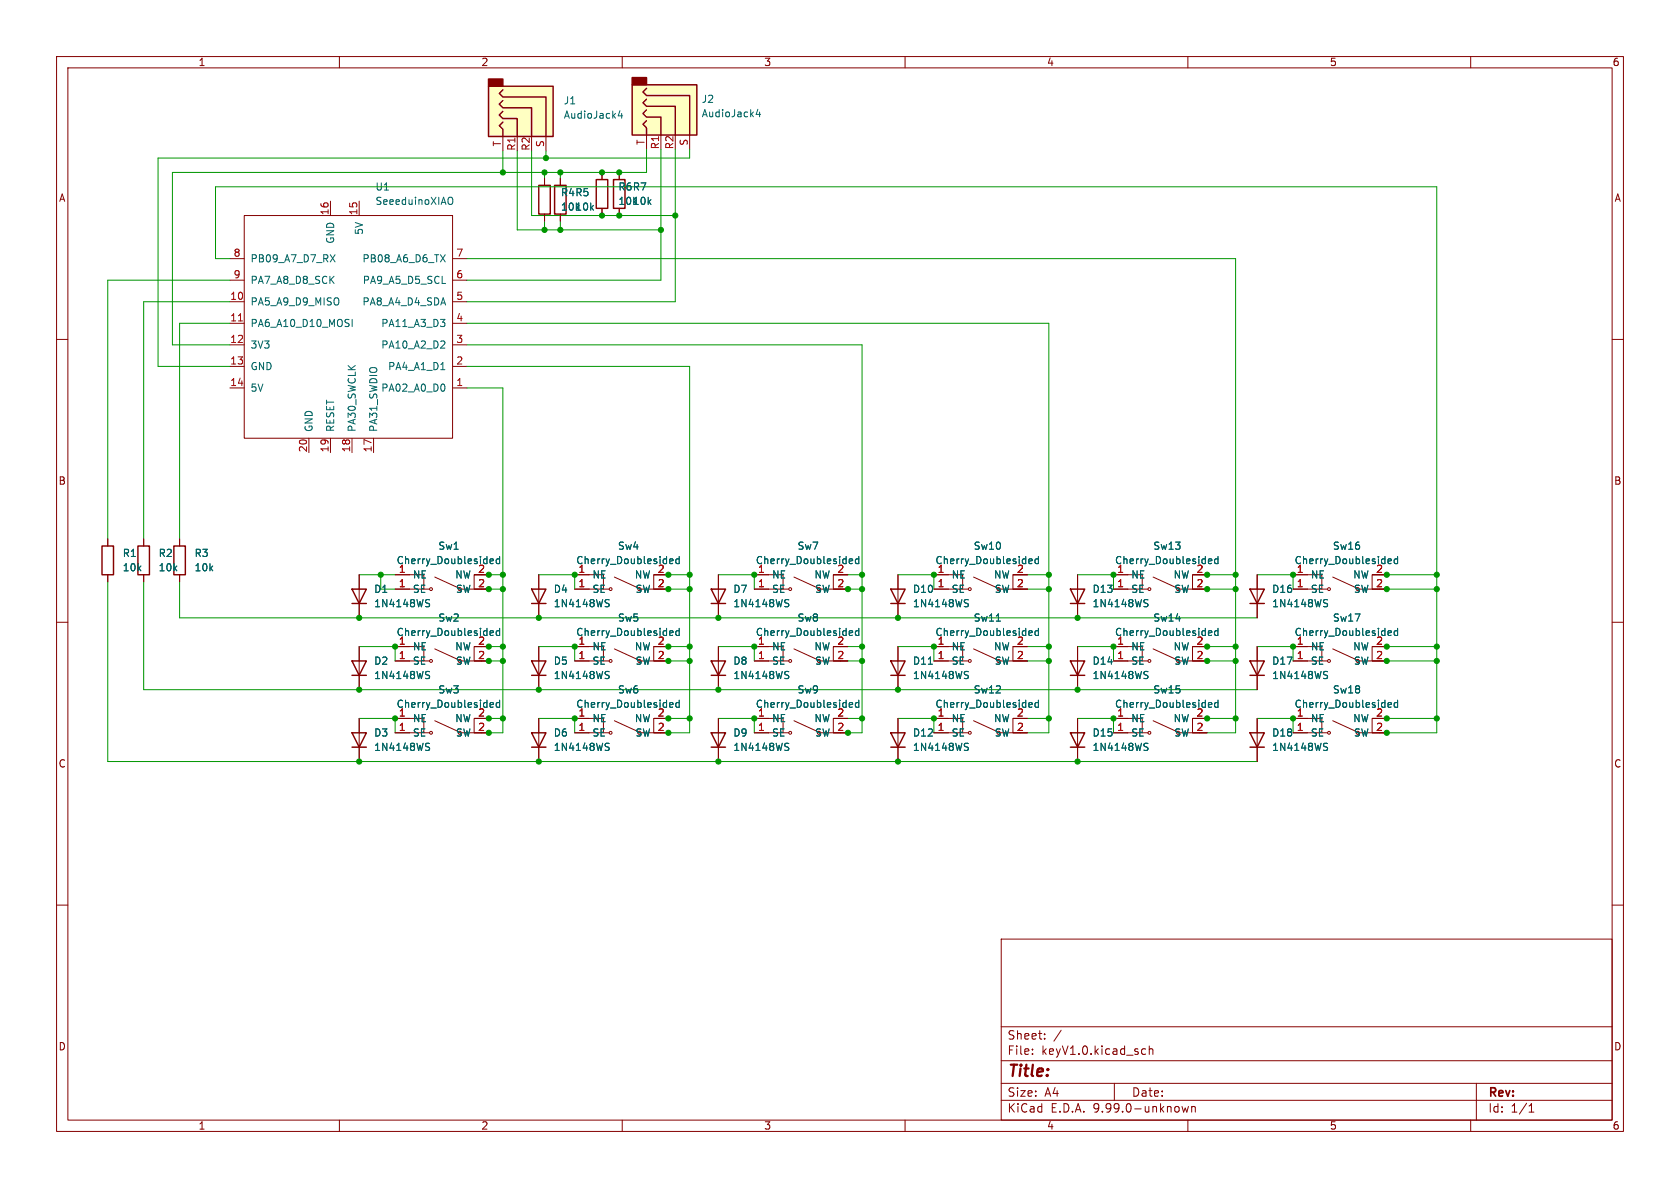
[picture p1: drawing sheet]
<svg xmlns="http://www.w3.org/2000/svg" width="297mm" height="210mm" viewBox="0 0 297 210" stroke-linecap="round" stroke-linejoin="round" font-family="sans-serif">
<g fill="none" stroke="#840000" stroke-width=".18">
<path d="M10 10h277v190h-277zM12 12h273v186h-273zM60 10v2M110 10v2M160 10v2M210 10v2M260 10v2M96.3 31.5v1.3M96.3 37.8v1.3M99.1 31.5v1.3M99.1 37.8v1.3M10 60h2"/>
<path d="M285 60h2M10 110h2M158.7 114.3v7.6M285 110h2M10 160h2M177 166h108v32h-108zM285 160h2M60 198v2M110 198v2M160 198v2M177 194.5h108M177 191.5h108"/>
<path d="M177 187.5h108M177 181.5h108M182.5 186.3v.1M182.5 185.5v.1M184.7 183.6v.1M184.7 182.8v.1M187.6 182.1l-1.3 2M197 191.5v3M202 186.3h.5M202 185.5h.5M203.2 185.5l.2-.1 .3 .1 .1 .9M203.2 184.9v1.5"/>
<path d="M209 195.6l.2 1 .3-.7 .3 .7 .3-1M210 198v2M210.7 195.6v1M210.7 195.7l.2-.1 .3 .1 .1 .9M260 198v2M261 191.5v6.5M270.3 196.6h.9M270.3 195.5l.4-.4v1.5"/>
</g>
<path d="M95.2 32.8h2.1v5h-2.1zM98 32.8h2.1v5h-2.1zM157.5 116.8h2.5l-1.3 2.6zM157.5 119.4h2.5" fill="none" stroke="#840000" stroke-width=".25"/>
<path d="M164.1 117.4h.7M170.7 119.3l.4 .1 .1 .3-.2 .3h-.3M170.7 118.7h.5" fill="none" stroke="#006464" stroke-width=".18"/>
<path d="M86.4 15.2h11.4v8.9h-11.4z" fill="#ffffc2"/>
<path d="M86.4 14h2.5v1.2h-2.5z" fill="#840000" stroke="#840000" stroke-width=".25"/>
<path d="M86.4 15.2h11.4v8.9h-11.4zM88.9 15.9l-.6 .6 .6 .6h7.6v7M88.9 19.7l-.6 .6 .6 .7h2.5v3.1M88.9 17.8l-.6 .6 .6 .7h5.1v5M88.9 21.6l-.6 .6 .6 .7v1.2" fill="none" stroke="#840000" stroke-width=".25"/>
<path d="M88.9 24.1v2.6M91.4 24.1v2.6M96.5 24.1v2.6" fill="none" stroke="#840000" stroke-width=".18"/>
<path d="M109.6 19.6l-.3 .9h.8M109.9 20.1v.8" fill="none" stroke="#006464" stroke-width=".18"/>
<path d="M111.8 15h11.4v8.9h-11.4z" fill="#ffffc2"/>
<path d="M111.8 13.7h2.5v1.3h-2.5z" fill="#840000" stroke="#840000" stroke-width=".25"/>
<g fill="none" stroke="#840000" stroke-width=".25">
<path d="M111.8 15h11.4v8.9h-11.4zM114.3 15.6l-.6 .7 .6 .6h7.6v7M114.3 19.4l-.6 .7 .6 .6h2.5v3.2M114.3 17.5l-.6 .7 .6 .6h5.1v5.1M105.4 31.8h2v5h-2zM108.5 31.8h2v5h-2zM114.3 21.3l-.6 .7 .6 .6v1.3M18 96.5h2.1v5.1h-2.1zM24.4 96.5h2v5.1h-2zM30.7 96.5h2.1v5.1h-2.1zM62.2 104.1h2.6l-1.3 2.6zM62.2 116.8h2.6l-1.3 2.6z"/>
<path d="M62.2 106.7h2.6M62.2 119.4h2.6M94 116.8h2.5l-1.3 2.6zM94 104.1h2.5l-1.3 2.6zM94 106.7h2.5M94 119.4h2.5M125.7 116.8h2.6l-1.3 2.6zM125.7 104.1h2.6l-1.3 2.6zM125.7 106.7h2.6M125.7 119.4h2.6M157.5 104.1h2.5l-1.3 2.6zM157.5 106.7h2.5"/>
<path d="M189.2 104.1h2.6l-1.3 2.6zM189.2 116.8h2.6l-1.3 2.6zM189.2 106.7h2.6M189.2 119.4h2.6M221 104.1h2.5l-1.3 2.6zM221 116.8h2.5l-1.3 2.6zM221 106.7h2.5M221 119.4h2.5M62.2 129.5h2.6l-1.3 2.6zM62.2 132.1h2.6M94 129.5h2.5l-1.3 2.6zM94 132.1h2.5"/>
<path d="M125.7 129.5h2.6l-1.3 2.6zM125.7 132.1h2.6M157.5 129.5h2.5l-1.3 2.6zM157.5 132.1h2.5M189.2 129.5h2.6l-1.3 2.6zM189.2 132.1h2.6M221 129.5h2.5l-1.3 2.6zM221 132.1h2.5"/>
</g>
<g fill="none" stroke="#840000" stroke-width=".18">
<path d="M43.2 38.1h36.8v39.4h-36.8zM58.4 35.6v2.5M63.5 35.6v2.5M96.3 31.5v1.3M96.3 37.8v1.3M99.1 31.5v1.3M99.1 37.8v1.3M106.4 30.5v1.3M106.4 36.8v1.3M109.5 30.5v1.3M109.5 36.8v1.3M114.3 23.9v2.5"/>
<path d="M116.8 23.9v2.5M121.9 23.9v2.5M40.6 57.2h2.6M40.6 53.3h2.6M40.6 49.5h2.6M40.6 45.7h2.6M80 57.2h2.5M80 53.3h2.5M80 49.5h2.5M80 45.7h2.5M40.6 68.6h2.6M40.6 64.8h2.6"/>
<path d="M40.6 61h2.6M54.6 77.5v2.5M58.4 77.5v2.5M62.2 77.5v2.5M66 77.5v2.5M80 68.6h2.5M80 64.8h2.5M80 61h2.5M19 95.3v1.2M25.4 95.3v1.2M31.7 95.3v1.2M19 101.6v1.3"/>
<path d="M25.4 101.6v1.3M31.7 101.6v1.3M63.5 101.6v7.6M63.5 114.3v7.6M69.8 101.6h5.1v2.5M69.8 114.3h5.1v2.5M69.8 116.8h2.6M69.8 104.1h2.6M73.7 116.8h2.2M73.7 104.1h2.2M76.9 102l4.2 1.9M76.9 114.7l4.2 1.9"/>
<path d="M81.6 116.8h4.8M81.6 104.1h4.8M83.9 114.3h2.5M83.9 101.6h2.5M85.1 101.6h-1.3v2.5M85.1 114.3h-1.3v2.5M95.2 101.6v7.6M95.2 114.3v7.6M101.6 101.6h5.1v2.5M101.6 114.3h5.1v2.5M101.6 116.8h2.5M101.6 104.1h2.5"/>
<path d="M105.4 116.8h2.3M105.4 104.1h2.3M108.6 102l4.2 1.9M108.6 114.7l4.2 1.9M113.3 116.8h4.9M113.3 104.1h4.9M115.6 114.3h2.6M115.6 101.6h2.6M116.8 101.6h-1.2v2.5M116.8 114.3h-1.2v2.5M127 101.6v7.6M127 114.3v7.6"/>
<path d="M133.3 114.3h5.1v2.5M133.3 101.6h5.1v2.5M133.3 116.8h2.6M133.3 104.1h2.6M137.2 116.8h2.2M137.2 104.1h2.2M140.4 114.7l4.2 1.9M140.4 102l4.2 1.9M145.1 116.8h4.8M145.1 104.1h4.8M147.4 114.3h2.5M147.4 101.6h2.5"/>
<path d="M148.6 114.3h-1.3v2.5M148.6 101.6h-1.3v2.5M158.7 101.6v7.6M158.7 114.3v2.5M158.7 119.4v2.5M165.1 114.3h5.1v2.5M165.1 101.6h5.1v2.5M165.1 116.8h2.5M165.1 104.1h2.5M168.9 116.8h2.3M168.9 104.1h2.3M172.1 114.7l4.2 1.9"/>
<path d="M172.1 102l4.2 1.9M176.8 116.8h4.9M176.8 104.1h4.9M179.1 114.3h2.6M179.1 101.6h2.6M180.3 114.3h-1.2v2.5M180.3 101.6h-1.2v2.5M190.5 101.6v7.6M190.5 114.3v7.6M196.8 101.6h5.1v2.5M196.8 114.3h5.1v2.5M196.8 116.8h2.6"/>
<path d="M196.8 104.1h2.6M200.7 116.8h2.2M200.7 104.1h2.2M203.9 102l4.2 1.9M203.9 114.7l4.2 1.9M208.6 116.8h4.8M208.6 104.1h4.8M210.9 114.3h2.5M210.9 101.6h2.5M212.1 101.6h-1.3v2.5M212.1 114.3h-1.3v2.5M222.2 101.6v7.6"/>
<path d="M222.2 114.3v7.6M228.6 101.6h5.1v2.5M228.6 114.3h5.1v2.5M228.6 116.8h2.5M228.6 104.1h2.5M232.4 116.8h2.3M232.4 104.1h2.3M235.6 102l4.2 1.9M235.6 114.7l4.2 1.9M240.3 116.8h4.9M240.3 104.1h4.9M242.6 114.3h2.6"/>
<path d="M242.6 101.6h2.6M243.8 101.6h-1.2v2.5M243.8 114.3h-1.2v2.5M63.5 127v7.6M69.8 127h5.1v2.5M69.8 129.5h2.6M73.7 129.5h2.2M76.9 127.4l4.2 1.9M81.6 129.5h4.8M83.9 127h2.5M85.1 127h-1.3v2.5M95.2 127v7.6"/>
<path d="M101.6 127h5.1v2.5M101.6 129.5h2.5M105.4 129.5h2.3M108.6 127.4l4.2 1.9M113.3 129.5h4.9M115.6 127h2.6M116.8 127h-1.2v2.5M127 127v7.6M133.3 127h5.1v2.5M133.3 129.5h2.6M137.2 129.5h2.2M140.4 127.4l4.2 1.9"/>
<path d="M145.1 129.5h4.8M147.4 127h2.5M148.6 127h-1.3v2.5M158.7 127v7.6M165.1 127h5.1v2.5M165.1 129.5h2.5M168.9 129.5h2.3M172.1 127.4l4.2 1.9M176.8 129.5h4.9M179.1 127h2.6M180.3 127h-1.2v2.5M190.5 127v7.6"/>
<path d="M196.8 127h5.1v2.5M196.8 129.5h2.6M200.7 129.5h2.2M203.9 127.4l4.2 1.9M208.6 129.5h4.8M210.9 127h2.5M212.1 127h-1.3v2.5M222.2 127v7.6M228.6 127h5.1v2.5M228.6 129.5h2.5M232.4 129.5h2.3M235.6 127.4l4.2 1.9"/>
<path d="M240.3 129.5h4.9M242.6 127h2.6M243.8 127h-1.2v2.5"/>
<circle cx="76.2" cy="116.8" r=".25"/>
<circle cx="76.2" cy="104.1" r=".25"/>
<circle cx="107.9" cy="104.1" r=".25"/>
<circle cx="107.9" cy="116.8" r=".25"/>
<circle cx="139.7" cy="104.1" r=".25"/>
<circle cx="139.7" cy="116.8" r=".25"/>
<circle cx="171.4" cy="116.8" r=".25"/>
<circle cx="171.4" cy="104.1" r=".25"/>
<circle cx="203.2" cy="116.8" r=".25"/>
<circle cx="203.2" cy="104.1" r=".25"/>
<circle cx="234.9" cy="116.8" r=".25"/>
<circle cx="234.9" cy="104.1" r=".25"/>
<circle cx="76.2" cy="129.5" r=".25"/>
<circle cx="107.9" cy="129.5" r=".25"/>
<circle cx="139.7" cy="129.5" r=".25"/>
<circle cx="171.4" cy="129.5" r=".25"/>
<circle cx="203.2" cy="129.5" r=".25"/>
<circle cx="234.9" cy="129.5" r=".25"/>
</g>
<g fill="none" stroke="#006464" stroke-width=".18">
<path d="M134 19.3l-.3 .9h.8M134.3 19.8v.8M79.5 34.9a.43 .43 0 0 1 .5 .4v.4a.43 .43 0 0 1-.5 .4M58.4 45l.8 1.3M59.2 45l-.8 1.3M62.3 56.5v1.2M77.9 56.5h.8l-.5 .4M77.9 45l.8 1.3M78.5 57l.2 .2-.2 .5M78.7 45l-.8 1.3M77.9 65.3h.8M78.5 68l.2 .4-.2 .6"/>
<path d="M78.5 60.3l.2 .2-.1 .3-.7 .7h.8M86.6 99.5l.2 .1h.4M86.6 99l.2-.2h.3l.1 .2v.1l-.6 .1M88.3 98.9l-.3-.1-.3 .2 .1 .6h.5M88.3 98.4v1.2M118.4 99.5l.2 .1h.3M118.4 99l.2-.2h.2l.2 .2v.1l-.6 .1M120.1 98.9l-.4-.1-.2 .2 .1 .6h.5M120.1 98.4v1.2M150.1 99l.2-.2h.3l.1 .2v.1l-.6 .1M150.1 99.5l.2 .1h.4M151.8 98.4v1.2"/>
<path d="M151.8 98.9l-.3-.1-.3 .2 .1 .6h.5M181.9 99l.2-.2h.2l.2 .2v.1l-.6 .1M181.9 99.5l.2 .1h.3M183.6 98.4v1.2M183.6 98.9l-.4-.1-.2 .2 .1 .6h.5M213.6 99.5l.2 .1h.4M213.6 99l.2-.2h.3l.1 .2v.1l-.6 .1M215.3 98.9l-.3-.1-.3 .2 .1 .6h.5M215.3 98.4v1.2M245.4 99l.2-.2h.2l.2 .2v.1l-.6 .1M245.4 99.5l.2 .1h.3M247.1 98.9l-.4-.1-.2 .2 .1 .6h.5"/>
<path d="M247.1 98.4v1.2M75.5 106.6l.3 .1 .1 .3-.2 .3h-.3M75.5 106h.4M75.5 119.3l.3 .1 .1 .3-.2 .3h-.3M75.5 118.7h.4M86.6 112.2l.2 .1h.4M86.6 111.7l.2-.2h.3l.1 .2v.1l-.6 .1M88.3 111.6l-.3-.1-.3 .2 .1 .6h.5M88.3 111.1v1.2M107.2 106.6l.4 .1 .1 .3-.2 .3h-.3M107.2 106h.5M107.2 119.3l.4 .1 .1 .3-.2 .3h-.3"/>
<path d="M107.2 118.7h.5M118.4 112.2l.2 .1h.3M118.4 111.7l.2-.2h.2l.2 .2v.1l-.6 .1M120.1 111.6l-.4-.1-.2 .2 .1 .6h.5M120.1 111.1v1.2M139 106.6l.3 .1 .1 .3-.2 .3h-.3M139 106h.4M139 119.3l.3 .1 .1 .3-.2 .3h-.3M139 118.7h.4M150.1 111.7l.2-.2h.3l.1 .2v.1l-.6 .1M150.1 112.2l.2 .1h.4M151.8 111.1v1.2"/>
<path d="M151.8 111.6l-.3-.1-.3 .2 .1 .6h.5M164.1 117.4h.7M170.7 106.6l.4 .1 .1 .3-.2 .3h-.3M170.7 119.3l.4 .1 .1 .3-.2 .3h-.3M170.7 106h.5M170.7 118.7h.5M176.1 109.8h.8M181.9 111.7l.2-.2h.2l.2 .2v.1l-.6 .1M181.9 112.2l.2 .1h.3M183.6 111.1v1.2M183.6 111.6l-.4-.1-.2 .2 .1 .6h.5M202.5 106.6l.3 .1 .1 .3-.2 .3h-.3"/>
<path d="M202.5 106h.4M202.5 119.3l.3 .1 .1 .3-.2 .3h-.3M202.5 118.7h.4M213.6 111.7l.2-.2h.3l.1 .2v.1l-.6 .1M213.6 112.2l.2 .1h.4M215.3 111.6l-.3-.1-.3 .2 .1 .6h.5M215.3 111.1v1.2M234.2 106.6l.4 .1 .1 .3-.2 .3h-.3M234.2 106h.5M234.2 119.3l.4 .1 .1 .3-.2 .3h-.3M234.2 118.7h.5M245.4 111.7l.2-.2h.2l.2 .2v.1l-.6 .1"/>
<path d="M245.4 112.2l.2 .1h.3M247.1 111.6l-.4-.1-.2 .2 .1 .6h.5M247.1 111.1v1.2M75.5 132l.3 .1 .1 .3-.2 .3h-.3M75.5 131.4h.4M86.6 124.9l.2 .1h.4M86.6 124.4l.2-.2h.3l.1 .2v.1l-.6 .1M88.3 124.3l-.3-.1-.3 .2 .1 .6h.5M88.3 123.8v1.2M107.2 132l.4 .1 .1 .3-.2 .3h-.3M107.2 131.4h.5M118.4 124.9l.2 .1h.3"/>
<path d="M118.4 124.4l.2-.2h.2l.2 .2v.1l-.6 .1M120.1 124.3l-.4-.1-.2 .2 .1 .6h.5M120.1 123.8v1.2M139 132l.3 .1 .1 .3-.2 .3h-.3M139 131.4h.4M150.1 124.9l.2 .1h.4M150.1 124.4l.2-.2h.3l.1 .2v.1l-.6 .1M151.8 124.3l-.3-.1-.3 .2 .1 .6h.5M151.8 123.8v1.2M170.7 132l.4 .1 .1 .3-.2 .3h-.3M170.7 131.4h.5M181.9 124.9l.2 .1h.3"/>
<path d="M181.9 124.4l.2-.2h.2l.2 .2v.1l-.6 .1M183.6 124.3l-.4-.1-.2 .2 .1 .6h.5M183.6 123.8v1.2M202.5 132l.3 .1 .1 .3-.2 .3h-.3M202.5 131.4h.4M213.6 124.9l.2 .1h.4M213.6 124.4l.2-.2h.3l.1 .2v.1l-.6 .1M215.3 124.3l-.3-.1-.3 .2 .1 .6h.5M215.3 123.8v1.2M234.2 132l.4 .1 .1 .3-.2 .3h-.3M234.2 131.4h.5M245.4 124.9l.2 .1h.3"/>
<path d="M245.4 124.4l.2-.2h.2l.2 .2v.1l-.6 .1M247.1 124.3l-.4-.1-.2 .2 .1 .6h.5M247.1 123.8v1.2"/>
</g>
<path d="M42.2 56.7h.7" fill="none" stroke="#a90000" stroke-width=".18"/>
<g fill="none" stroke="#009600" stroke-width=".18">
<path d="M88.9 26.7v3.8M91.4 26.7v13.9h25.4M94 26.7v11.4h25.4M96.3 30.5v1M96.3 39.1v1.5M96.5 26.7v1.2M99.1 30.5v1M99.1 39.1v1.5M114.3 26.4v4.1h-83.8v30.5h10.1M116.8 26.4v23.1h-34.3M119.4 26.4v26.9h-36.9M121.9 26.4v1.5h-94v36.9h12.7"/>
<path d="M40.6 45.7h-2.5v-12.7h215.9v96.5h-8.9M40.6 53.3h-15.2v42M40.6 57.2h-8.9v38.1M40.6 49.5h-21.6v45.8M82.5 57.2h102.9v72.3h-3.7M82.5 45.7h135.9v83.8h-5M82.5 64.8h39.4v64.7h-3.8M82.5 68.6h6.4v60.9h-2.5M82.5 61h69.9v68.5h-2.5M19 102.9v31.7h203.2M25.4 102.9v19h196.8M31.7 102.9v6.3h190.5"/>
<path d="M63.5 114.3h6.3v2.5M63.5 101.6h6.3M67.3 101.6v2.5h2.5M86.4 114.3h2.5M86.4 116.8h2.5M86.4 101.6h2.5M86.4 104.1h2.5M95.2 114.3h6.4v2.5M95.2 101.6h6.4v2.5M118.1 114.3h3.8M118.1 116.8h3.8M118.1 101.6h3.8"/>
<path d="M118.1 104.1h3.8M127 114.3h6.3v2.5M127 101.6h6.3v2.5M149.9 104.1h2.5M149.9 114.3h2.5M149.9 116.8h2.5M149.9 101.6h2.5M158.7 114.3h6.4v2.5M158.7 101.6h6.4v2.5M181.7 114.3h3.7M181.7 116.8h3.7M181.7 101.6h3.7"/>
<path d="M181.7 104.1h3.7M190.5 114.3h6.3v2.5M190.5 101.6h6.3v2.5M213.4 114.3h5M213.4 116.8h5M213.4 101.6h5M213.4 104.1h5M222.2 114.3h6.4v2.5M222.2 101.6h6.4v2.5M245.1 114.3h8.9M245.1 116.8h8.9M245.1 101.6h8.9"/>
<path d="M245.1 104.1h8.9M63.5 127h6.3v2.5M86.4 127h2.5M95.2 127h6.4v2.5M118.1 127h3.8M127 127h6.3v2.5M149.9 127h2.5M158.7 127h6.4v2.5M181.7 127h3.7M190.5 127h6.3v2.5M213.4 127h5M222.2 127h6.4v2.5"/>
<path d="M245.1 127h8.9"/>
</g>
<g fill="#009600" stroke="#009600" stroke-width=".18">
<circle cx="245.2" cy="129.5" r=".46"/>
<circle cx="228.6" cy="127" r=".46"/>
<circle cx="245.2" cy="116.8" r=".46"/>
<circle cx="254" cy="116.8" r=".46"/>
<circle cx="228.6" cy="101.6" r=".46"/>
<circle cx="228.6" cy="114.3" r=".46"/>
<circle cx="245.2" cy="127" r=".46"/>
<circle cx="254" cy="127" r=".46"/>
<circle cx="245.2" cy="101.6" r=".46"/>
<circle cx="119.4" cy="38.1" r=".46"/>
<circle cx="116.8" cy="40.6" r=".46"/>
<circle cx="96.3" cy="30.5" r=".46"/>
<circle cx="88.9" cy="30.5" r=".46"/>
<circle cx="96.5" cy="27.9" r=".46"/>
<circle cx="106.4" cy="30.5" r=".46"/>
<circle cx="109.5" cy="38.1" r=".46"/>
<circle cx="109.5" cy="30.5" r=".46"/>
<circle cx="106.4" cy="38.1" r=".46"/>
<circle cx="99.1" cy="30.5" r=".46"/>
<circle cx="165.1" cy="101.6" r=".46"/>
<circle cx="152.4" cy="114.3" r=".46"/>
<circle cx="158.7" cy="109.2" r=".46"/>
<circle cx="152.4" cy="101.6" r=".46"/>
<circle cx="152.4" cy="127" r=".46"/>
<circle cx="149.9" cy="129.5" r=".46"/>
<circle cx="158.7" cy="134.6" r=".46"/>
<circle cx="152.4" cy="116.8" r=".46"/>
<circle cx="165.1" cy="127" r=".46"/>
<circle cx="165.1" cy="114.3" r=".46"/>
<circle cx="158.7" cy="121.9" r=".46"/>
<circle cx="149.9" cy="104.1" r=".46"/>
<circle cx="152.4" cy="104.1" r=".46"/>
<circle cx="190.5" cy="134.6" r=".46"/>
<circle cx="196.8" cy="127" r=".46"/>
<circle cx="190.5" cy="109.2" r=".46"/>
<circle cx="196.8" cy="101.6" r=".46"/>
<circle cx="185.4" cy="104.1" r=".46"/>
<circle cx="185.4" cy="101.6" r=".46"/>
<circle cx="185.4" cy="114.3" r=".46"/>
<circle cx="196.8" cy="114.3" r=".46"/>
<circle cx="185.4" cy="127" r=".46"/>
<circle cx="185.4" cy="116.8" r=".46"/>
<circle cx="190.5" cy="121.9" r=".46"/>
<circle cx="121.9" cy="116.8" r=".46"/>
<circle cx="121.9" cy="114.3" r=".46"/>
<circle cx="127" cy="121.9" r=".46"/>
<circle cx="133.3" cy="127" r=".46"/>
<circle cx="213.4" cy="104.1" r=".46"/>
<circle cx="218.4" cy="116.8" r=".46"/>
<circle cx="213.4" cy="116.8" r=".46"/>
<circle cx="218.4" cy="127" r=".46"/>
<circle cx="213.4" cy="127" r=".46"/>
<circle cx="218.4" cy="114.3" r=".46"/>
<circle cx="213.4" cy="114.3" r=".46"/>
<circle cx="213.4" cy="101.6" r=".46"/>
<circle cx="218.4" cy="101.6" r=".46"/>
<circle cx="218.4" cy="104.1" r=".46"/>
<circle cx="254" cy="101.6" r=".46"/>
<circle cx="254" cy="104.1" r=".46"/>
<circle cx="245.2" cy="114.3" r=".46"/>
<circle cx="254" cy="114.3" r=".46"/>
<circle cx="245.2" cy="104.1" r=".46"/>
<circle cx="95.2" cy="134.6" r=".46"/>
<circle cx="101.6" cy="127" r=".46"/>
<circle cx="95.2" cy="121.9" r=".46"/>
<circle cx="118.2" cy="127" r=".46"/>
<circle cx="118.2" cy="129.5" r=".46"/>
<circle cx="121.9" cy="127" r=".46"/>
<circle cx="118.2" cy="116.8" r=".46"/>
<circle cx="118.2" cy="114.3" r=".46"/>
<circle cx="101.6" cy="114.3" r=".46"/>
<circle cx="95.2" cy="109.2" r=".46"/>
<circle cx="127" cy="134.6" r=".46"/>
<circle cx="133.3" cy="114.3" r=".46"/>
<circle cx="88.9" cy="101.6" r=".46"/>
<circle cx="88.9" cy="104.1" r=".46"/>
<circle cx="86.4" cy="127" r=".46"/>
<circle cx="88.9" cy="127" r=".46"/>
<circle cx="63.5" cy="134.6" r=".46"/>
<circle cx="86.4" cy="101.6" r=".46"/>
<circle cx="67.3" cy="101.6" r=".46"/>
<circle cx="86.4" cy="129.5" r=".46"/>
<circle cx="118.2" cy="104.1" r=".46"/>
<circle cx="121.9" cy="104.1" r=".46"/>
<circle cx="101.6" cy="101.6" r=".46"/>
<circle cx="99.1" cy="40.6" r=".46"/>
<circle cx="133.3" cy="101.6" r=".46"/>
<circle cx="118.2" cy="101.6" r=".46"/>
<circle cx="127" cy="109.2" r=".46"/>
<circle cx="121.9" cy="101.6" r=".46"/>
<circle cx="69.8" cy="114.3" r=".46"/>
<circle cx="69.8" cy="127" r=".46"/>
<circle cx="63.5" cy="121.9" r=".46"/>
<circle cx="88.9" cy="116.8" r=".46"/>
<circle cx="88.9" cy="114.3" r=".46"/>
<circle cx="63.5" cy="109.2" r=".46"/>
<circle cx="86.4" cy="104.1" r=".46"/>
<circle cx="86.4" cy="114.3" r=".46"/>
<circle cx="86.4" cy="116.8" r=".46"/>
<circle cx="96.3" cy="40.6" r=".46"/>
</g>
<text font-size="2.8" fill="#840000" x="178" y="190.9">Title:</text>
<g font-size="2.1" fill="#840000">
<text x="178" y="184">Sheet:</text>
<text x="178" y="186.7">File:</text>
<text x="184.1" y="186.7">keyV1.0.kicad_sch</text>
<text x="178" y="196.9">KiCad</text>
<text x="178" y="194.1">Size:</text>
<text x="184.7" y="194.1">A4</text>
<text x="185.7" y="196.9">E.D.A.</text>
<text x="193.3" y="196.9">9.99.0-unknown</text>
<text x="200" y="194.1">Date:</text>
<text x="263" y="194.3">Rev:</text>
<text x="263" y="196.9">Id:</text>
<text x="267.1" y="196.9">1/1</text>
</g>
<g font-size="1.8" fill="#840000">
<text x="35" y="11.9">1</text>
<text x="85" y="11.9">2</text>
<text x="135" y="11.9">3</text>
<text x="185" y="11.9">4</text>
<text x="235" y="11.9">5</text>
<text x="285" y="11.9">6</text>
<text x="10.3" y="35.9">A</text>
<text x="285.3" y="35.9">A</text>
<text x="10.3" y="85.9">B</text>
<text x="285.3" y="85.9">B</text>
<text x="10.3" y="135.9">C</text>
<text x="285.3" y="135.9">C</text>
<text x="10.3" y="185.9">D</text>
<text x="285.3" y="185.9">D</text>
<text x="35" y="199.9">1</text>
<text x="85" y="199.9">2</text>
<text x="135" y="199.9">3</text>
<text x="185" y="199.9">4</text>
<text x="235" y="199.9">5</text>
<text x="285" y="199.9">6</text>
</g>
<g font-size="1.8" fill="#006464">
<text x="99.6" y="18.6">J1</text>
<text x="99.6" y="21.2">AudioJack4</text>
<text x="124" y="18.4">J2</text>
<text x="124" y="20.9">AudioJack4</text>
<text x="66.3" y="33.9">U1</text>
<text x="99.1" y="34.9">R4R5</text>
<text x="109.2" y="33.9">R6R7</text>
<text x="64.4" y="41.6" transform="rotate(-90 64.4 41.6)">5V</text>
<text x="66.3" y="36.4">SeeeduinoXIAO</text>
<text x="99.1" y="37.4">10k10k</text>
<text x="109.2" y="36.4">10k10k</text>
<text x="44.2" y="46.6">PB09_A7_D7_RX</text>
<text x="59.3" y="43.2" transform="rotate(-90 59.3 43.2)">GND</text>
<text x="64" y="46.6">PB08_A6_D6_TX</text>
<text x="44.2" y="50.4">PA7_A8_D8_SCK</text>
<text x="64" y="50.4">PA9_A5_D5_SCL</text>
<text x="44.2" y="58">PA6_A10_D10_MOSI</text>
<text x="44.2" y="54.2">PA5_A9_D9_MISO</text>
<text x="64" y="54.2">PA8_A4_D4_SDA</text>
<text x="67.3" y="58">PA11_A3_D3</text>
<text x="44.2" y="65.6">GND</text>
<text x="44.2" y="61.8">3V3</text>
<text x="67.3" y="61.8">PA10_A2_D2</text>
<text x="68.5" y="65.6">PA4_A1_D1</text>
<text x="44.2" y="69.4">5V</text>
<text x="67.3" y="69.4">PA02_A0_D0</text>
<text x="55.5" y="76.5" transform="rotate(-90 55.5 76.5)">GND</text>
<text x="59.3" y="76.5" transform="rotate(-90 59.3 76.5)">RESET</text>
<text x="63.1" y="76.5" transform="rotate(-90 63.1 76.5)">PA30_SWCLK</text>
<text x="66.9" y="76.5" transform="rotate(-90 66.9 76.5)">PA31_SWDIO</text>
<text x="21.6" y="98.7">R1</text>
<text x="21.6" y="101.2">10k</text>
<text x="27.9" y="98.7">R2</text>
<text x="27.9" y="101.2">10k</text>
<text x="34.3" y="98.7">R3</text>
<text x="34.3" y="101.2">10k</text>
<text x="70" y="99.9">Cherry_Doublesided</text>
<text x="77.4" y="97.4">Sw1</text>
<text x="101.8" y="99.9">Cherry_Doublesided</text>
<text x="109.1" y="97.4">Sw4</text>
<text x="133.5" y="99.9">Cherry_Doublesided</text>
<text x="140.9" y="97.4">Sw7</text>
<text x="165.3" y="99.9">Cherry_Doublesided</text>
<text x="172" y="97.4">Sw10</text>
<text x="197" y="99.9">Cherry_Doublesided</text>
<text x="203.8" y="97.4">Sw13</text>
<text x="228.8" y="99.9">Cherry_Doublesided</text>
<text x="235.5" y="97.4">Sw16</text>
<text x="66" y="105">D1</text>
<text x="66" y="107.5">1N4148WS</text>
<text x="72.9" y="102.5">NE</text>
<text x="72.9" y="105">SE</text>
<text x="80.4" y="102.5">NW</text>
<text x="80.5" y="105">SW</text>
<text x="97.8" y="105">D4</text>
<text x="97.8" y="107.5">1N4148WS</text>
<text x="104.6" y="102.5">NE</text>
<text x="104.6" y="105">SE</text>
<text x="112.1" y="102.5">NW</text>
<text x="112.2" y="105">SW</text>
<text x="129.5" y="105">D7</text>
<text x="129.5" y="107.5">1N4148WS</text>
<text x="136.4" y="102.5">NE</text>
<text x="136.4" y="105">SE</text>
<text x="143.9" y="102.5">NW</text>
<text x="144" y="105">SW</text>
<text x="161.3" y="107.5">1N4148WS</text>
<text x="161.3" y="105">D10</text>
<text x="168.1" y="102.5">NE</text>
<text x="168.1" y="105">SE</text>
<text x="175.6" y="102.5">NW</text>
<text x="175.7" y="105">SW</text>
<text x="193" y="107.5">1N4148WS</text>
<text x="193" y="105">D13</text>
<text x="199.9" y="102.5">NE</text>
<text x="199.9" y="105">SE</text>
<text x="207.4" y="102.5">NW</text>
<text x="207.5" y="105">SW</text>
<text x="224.8" y="107.5">1N4148WS</text>
<text x="224.8" y="105">D16</text>
<text x="231.6" y="102.5">NE</text>
<text x="231.6" y="105">SE</text>
<text x="239.1" y="102.5">NW</text>
<text x="239.2" y="105">SW</text>
<text x="70" y="112.6">Cherry_Doublesided</text>
<text x="77.4" y="110.1">Sw2</text>
<text x="101.8" y="112.6">Cherry_Doublesided</text>
<text x="109.1" y="110.1">Sw5</text>
<text x="133.5" y="112.6">Cherry_Doublesided</text>
<text x="140.9" y="110.1">Sw8</text>
<text x="165.3" y="112.6">Cherry_Doublesided</text>
<text x="172" y="110.1">Sw11</text>
<text x="197" y="112.6">Cherry_Doublesided</text>
<text x="203.8" y="110.1">Sw14</text>
<text x="228.8" y="112.6">Cherry_Doublesided</text>
<text x="235.5" y="110.1">Sw17</text>
<text x="66" y="117.7">D2</text>
<text x="72.9" y="115.2">NE</text>
<text x="72.9" y="117.7">SE</text>
<text x="80.4" y="115.2">NW</text>
<text x="80.5" y="117.7">SW</text>
<text x="97.8" y="117.7">D5</text>
<text x="104.6" y="115.2">NE</text>
<text x="104.6" y="117.7">SE</text>
<text x="112.1" y="115.2">NW</text>
<text x="112.2" y="117.7">SW</text>
<text x="129.5" y="117.7">D8</text>
<text x="136.4" y="115.2">NE</text>
<text x="136.4" y="117.7">SE</text>
<text x="143.9" y="115.2">NW</text>
<text x="144" y="117.7">SW</text>
<text x="161.3" y="117.7">D11</text>
<text x="168.1" y="115.2">NE</text>
<text x="168.1" y="117.7">SE</text>
<text x="175.6" y="115.2">NW</text>
<text x="175.7" y="117.7">SW</text>
<text x="193" y="117.7">D14</text>
<text x="199.9" y="115.2">NE</text>
<text x="199.9" y="117.7">SE</text>
<text x="207.4" y="115.2">NW</text>
<text x="207.5" y="117.7">SW</text>
<text x="224.8" y="117.7">D17</text>
<text x="231.6" y="115.2">NE</text>
<text x="231.6" y="117.7">SE</text>
<text x="239.1" y="115.2">NW</text>
<text x="239.2" y="117.7">SW</text>
<text x="66" y="120.2">1N4148WS</text>
<text x="70" y="125.3">Cherry_Doublesided</text>
<text x="77.4" y="122.8">Sw3</text>
<text x="97.8" y="120.2">1N4148WS</text>
<text x="101.8" y="125.3">Cherry_Doublesided</text>
<text x="109.1" y="122.8">Sw6</text>
<text x="129.5" y="120.2">1N4148WS</text>
<text x="133.5" y="125.3">Cherry_Doublesided</text>
<text x="140.9" y="122.8">Sw9</text>
<text x="161.3" y="120.2">1N4148WS</text>
<text x="165.3" y="125.3">Cherry_Doublesided</text>
<text x="172" y="122.8">Sw12</text>
<text x="193" y="120.2">1N4148WS</text>
<text x="197" y="125.3">Cherry_Doublesided</text>
<text x="203.8" y="122.8">Sw15</text>
<text x="224.8" y="120.2">1N4148WS</text>
<text x="228.8" y="125.3">Cherry_Doublesided</text>
<text x="235.5" y="122.8">Sw18</text>
<text x="66" y="130.4">D3</text>
<text x="72.9" y="127.9">NE</text>
<text x="72.9" y="130.4">SE</text>
<text x="80.4" y="127.9">NW</text>
<text x="80.5" y="130.4">SW</text>
<text x="97.8" y="130.4">D6</text>
<text x="104.6" y="127.9">NE</text>
<text x="104.6" y="130.4">SE</text>
<text x="112.1" y="127.9">NW</text>
<text x="112.2" y="130.4">SW</text>
<text x="129.5" y="130.4">D9</text>
<text x="136.4" y="127.9">NE</text>
<text x="136.4" y="130.4">SE</text>
<text x="143.9" y="127.9">NW</text>
<text x="144" y="130.4">SW</text>
<text x="161.3" y="130.4">D12</text>
<text x="168.1" y="127.9">NE</text>
<text x="168.1" y="130.4">SE</text>
<text x="175.6" y="127.9">NW</text>
<text x="175.7" y="130.4">SW</text>
<text x="193" y="130.4">D15</text>
<text x="199.9" y="127.9">NE</text>
<text x="199.9" y="130.4">SE</text>
<text x="207.4" y="127.9">NW</text>
<text x="207.5" y="130.4">SW</text>
<text x="224.8" y="130.4">D18</text>
<text x="231.6" y="127.9">NE</text>
<text x="231.6" y="130.4">SE</text>
<text x="239.1" y="127.9">NW</text>
<text x="239.2" y="130.4">SW</text>
<text x="66" y="132.9">1N4148WS</text>
<text x="97.8" y="132.9">1N4148WS</text>
<text x="129.5" y="132.9">1N4148WS</text>
<text x="161.3" y="132.9">1N4148WS</text>
<text x="193" y="132.9">1N4148WS</text>
<text x="224.8" y="132.9">1N4148WS</text>
</g>
<g font-size="1.8" fill="#a90000">
<text x="88.6" y="26" transform="rotate(-90 88.6 26)">T</text>
<text x="91.2" y="26.7" transform="rotate(-90 91.2 26.7)">R1</text>
<text x="93.7" y="26.7" transform="rotate(-90 93.7 26.7)">R2</text>
<text x="96.3" y="26.1" transform="rotate(-90 96.3 26.1)">S</text>
<text x="114" y="25.7" transform="rotate(-90 114 25.7)">T</text>
<text x="116.6" y="26.5" transform="rotate(-90 116.6 26.5)">R1</text>
<text x="119.1" y="26.5" transform="rotate(-90 119.1 26.5)">R2</text>
<text x="121.7" y="25.9" transform="rotate(-90 121.7 25.9)">S</text>
<text x="58.2" y="38.1" transform="rotate(-90 58.2 38.1)">16</text>
<text x="63.2" y="38.1" transform="rotate(-90 63.2 38.1)">15</text>
<text x="41.2" y="45.5">8</text>
<text x="80.6" y="45.5">7</text>
<text x="40.6" y="53.1">10</text>
<text x="41.2" y="49.3">9</text>
<text x="80.6" y="53.1">5</text>
<text x="80.6" y="49.3">6</text>
<text x="40.6" y="56.9">11</text>
<text x="80.6" y="56.9">4</text>
<text x="40.6" y="64.5">13</text>
<text x="40.6" y="60.7">12</text>
<text x="80.6" y="64.5">2</text>
<text x="80.6" y="60.7">3</text>
<text x="40.6" y="68.3">14</text>
<text x="80.6" y="68.3">1</text>
<text x="54.4" y="80.1" transform="rotate(-90 54.4 80.1)">20</text>
<text x="58.2" y="80.1" transform="rotate(-90 58.2 80.1)">19</text>
<text x="62" y="80.1" transform="rotate(-90 62 80.1)">18</text>
<text x="65.8" y="80.1" transform="rotate(-90 65.8 80.1)">17</text>
<text x="70.4" y="101.3">1</text>
<text x="84.4" y="101.3">2</text>
<text x="102.2" y="101.3">1</text>
<text x="116.2" y="101.3">2</text>
<text x="133.9" y="101.3">1</text>
<text x="147.9" y="101.3">2</text>
<text x="165.7" y="101.3">1</text>
<text x="179.7" y="101.3">2</text>
<text x="197.4" y="101.3">1</text>
<text x="211.4" y="101.3">2</text>
<text x="229.2" y="101.3">1</text>
<text x="243.2" y="101.3">2</text>
<text x="70.4" y="103.9">1</text>
<text x="84.4" y="103.9">2</text>
<text x="102.2" y="103.9">1</text>
<text x="116.2" y="103.9">2</text>
<text x="133.9" y="103.9">1</text>
<text x="147.9" y="103.9">2</text>
<text x="165.7" y="103.9">1</text>
<text x="179.7" y="103.9">2</text>
<text x="197.4" y="103.9">1</text>
<text x="211.4" y="103.9">2</text>
<text x="229.2" y="103.9">1</text>
<text x="243.2" y="103.9">2</text>
<text x="70.4" y="114">1</text>
<text x="70.4" y="116.6">1</text>
<text x="84.4" y="114">2</text>
<text x="84.4" y="116.6">2</text>
<text x="102.2" y="114">1</text>
<text x="102.2" y="116.6">1</text>
<text x="116.2" y="114">2</text>
<text x="116.2" y="116.6">2</text>
<text x="133.9" y="114">1</text>
<text x="133.9" y="116.6">1</text>
<text x="147.9" y="114">2</text>
<text x="147.9" y="116.6">2</text>
<text x="165.7" y="114">1</text>
<text x="165.7" y="116.6">1</text>
<text x="179.7" y="114">2</text>
<text x="179.7" y="116.6">2</text>
<text x="197.4" y="114">1</text>
<text x="197.4" y="116.6">1</text>
<text x="211.4" y="114">2</text>
<text x="211.4" y="116.6">2</text>
<text x="229.2" y="114">1</text>
<text x="229.2" y="116.6">1</text>
<text x="243.2" y="114">2</text>
<text x="243.2" y="116.6">2</text>
<text x="70.4" y="126.7">1</text>
<text x="70.4" y="129.3">1</text>
<text x="84.4" y="126.7">2</text>
<text x="84.4" y="129.3">2</text>
<text x="102.2" y="126.7">1</text>
<text x="102.2" y="129.3">1</text>
<text x="116.2" y="126.7">2</text>
<text x="116.2" y="129.3">2</text>
<text x="133.9" y="126.7">1</text>
<text x="133.9" y="129.3">1</text>
<text x="147.9" y="126.7">2</text>
<text x="147.9" y="129.3">2</text>
<text x="165.7" y="126.7">1</text>
<text x="165.7" y="129.3">1</text>
<text x="179.7" y="126.7">2</text>
<text x="179.7" y="129.3">2</text>
<text x="197.4" y="126.7">1</text>
<text x="197.4" y="129.3">1</text>
<text x="211.4" y="126.7">2</text>
<text x="211.4" y="129.3">2</text>
<text x="229.2" y="126.7">1</text>
<text x="229.2" y="129.3">1</text>
<text x="243.2" y="126.7">2</text>
<text x="243.2" y="129.3">2</text>
</g>
</svg>
